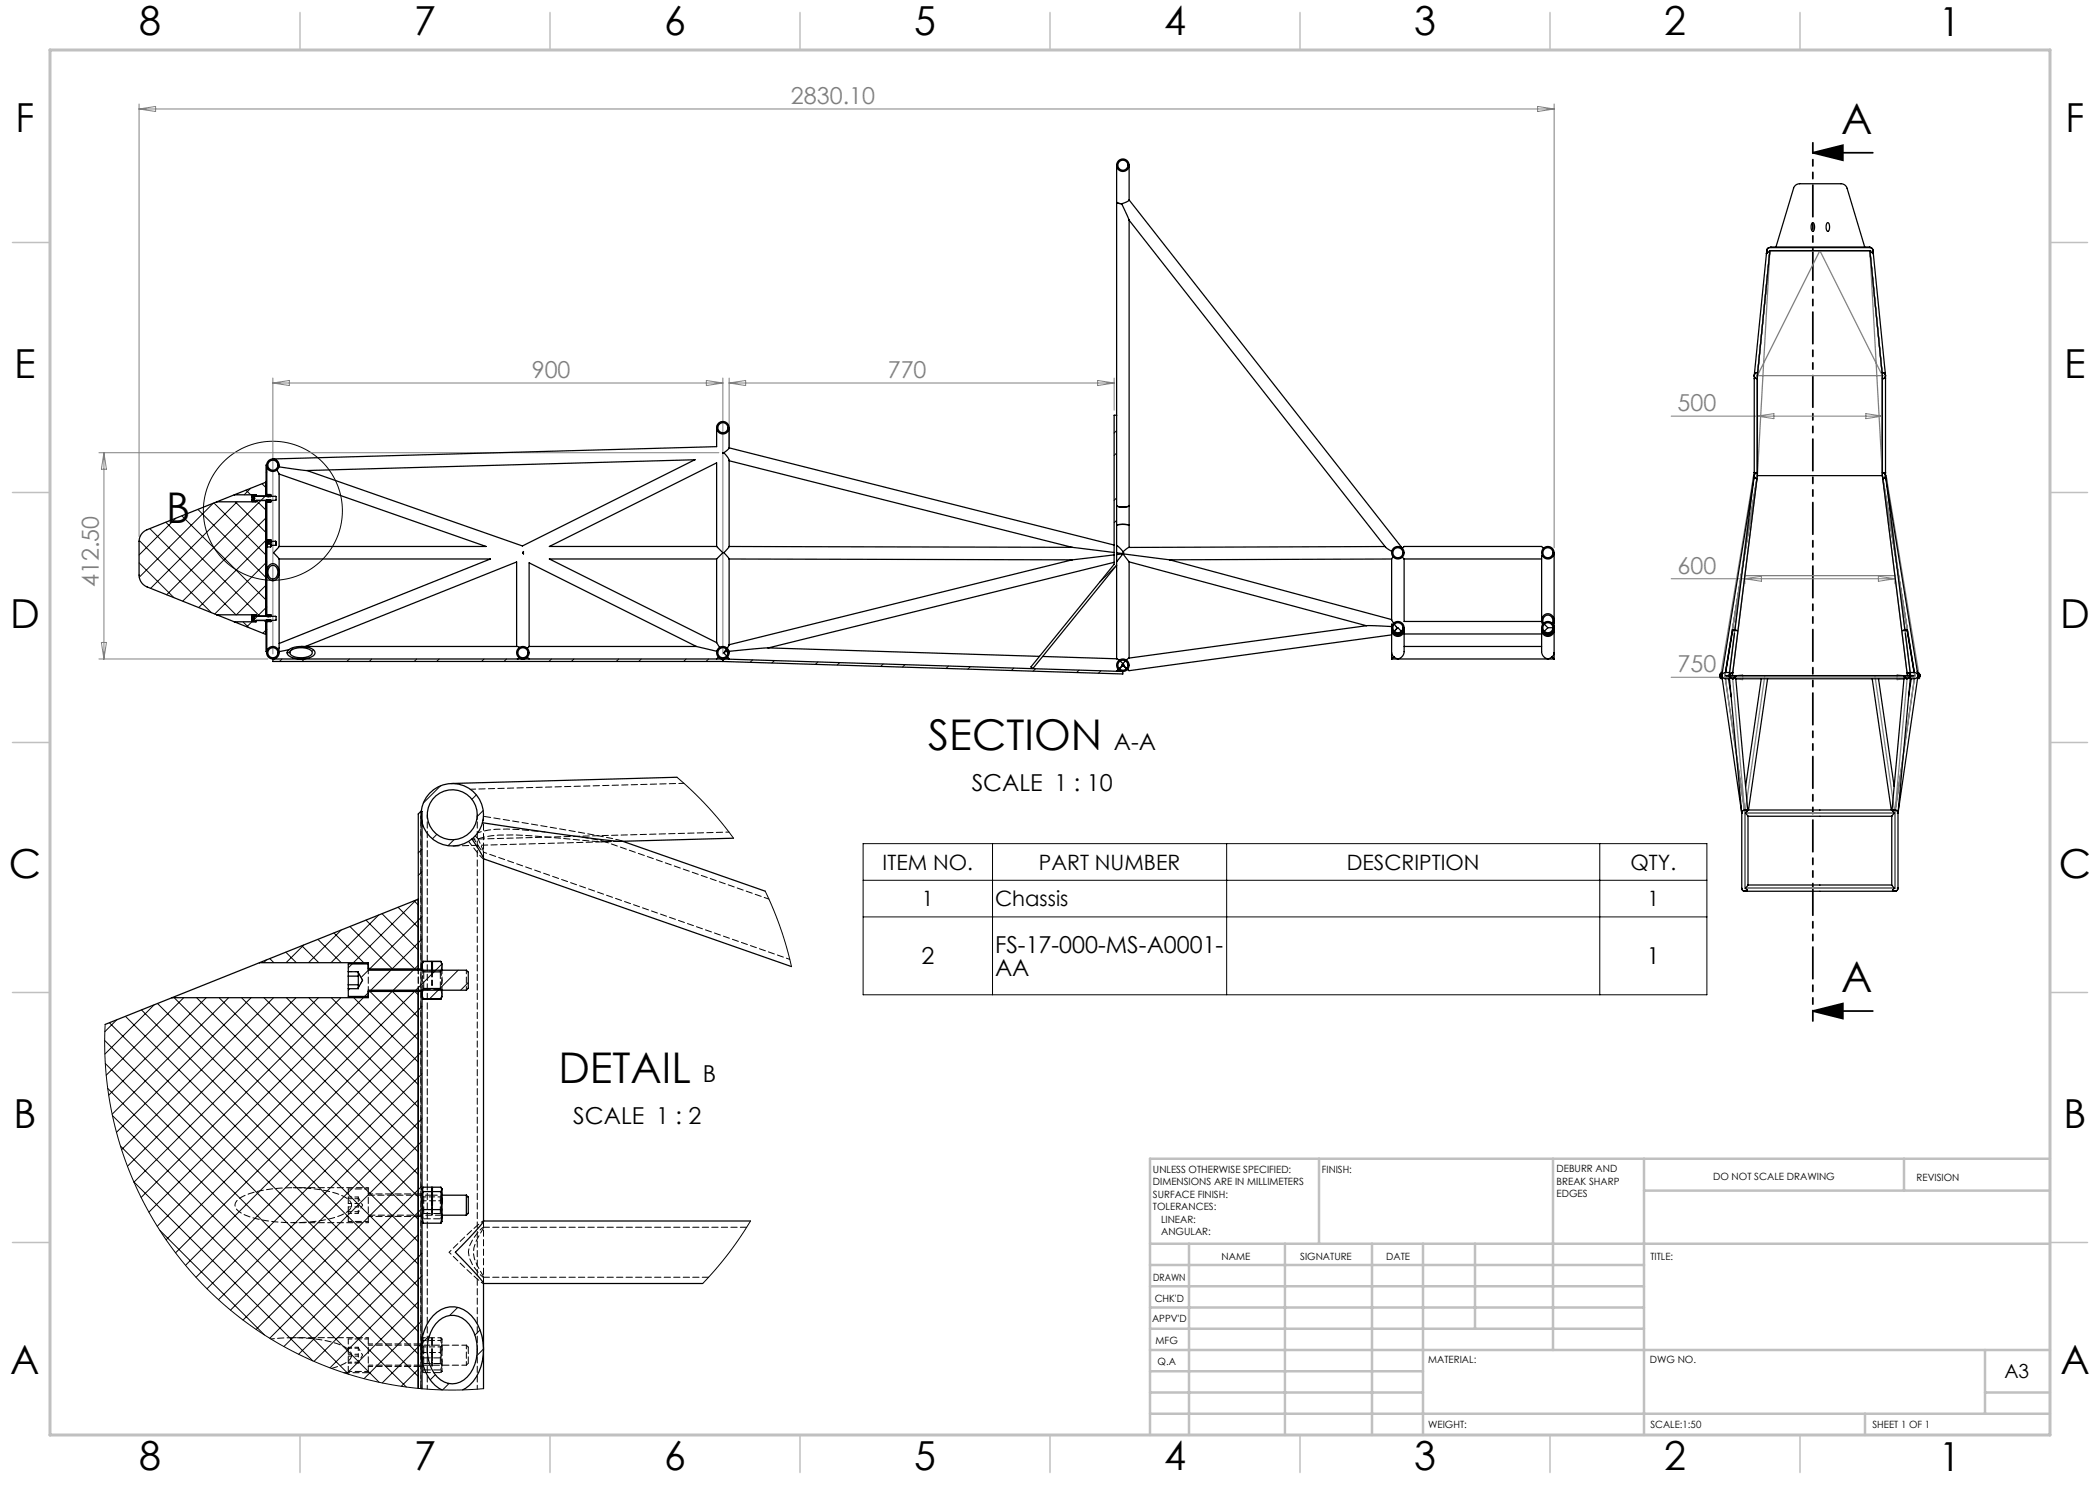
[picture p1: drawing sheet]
<svg xmlns="http://www.w3.org/2000/svg" width="420mm" height="297mm" viewBox="0 0 420 297" stroke-linecap="round" stroke-linejoin="round" font-family="sans-serif">
<g fill="none" stroke="#000" stroke-width=".2">
<path d="M49.2 98l.9 1M50.1 97.7l-1.3 1.3M52.4 96.7l.8 .9M53 99.3l-.8 .8M53.4 94.4l-.2 .2M53.4 98.9l-.3 .3M54 93.8l-.2 .2M55.5 92.3l-.1 .1M144.3 84.3l-.9 1M223.3 86.1l-.5 .5M223.3 99.6l-.5 .5M223.3 90.6l-.5 .5"/>
<path d="M27.8 112.6l7 6.9M27.8 108.1l14.5 14.4M30 105.7l17.2 17.3M33.2 104.4l18.7 18.8M35.2 103.6l-7.4 7.4M36.4 103.2l16.8 16.8M39.6 101.9l13.6 13.6M42.7 100.6l-14.8 14.8M42.8 100.6l10.4 10.4M47 100.4l6.2 6.1M47.4 100.4l-17.3 17.3M51.3 100.1l1.9 1.9"/>
<path d="M52.2 100.1l-18.9 18.8M53.2 103.6l-16.7 16.6M53.2 117l-5.9 6M53.4 107.9l-13.7 13.6M53.4 112.4l-10.4 10.4M223.3 113.1l-3.4 3.4M223.3 104.1l-.5 .5M278.9 111.3l-.1 .2M280.5 109.7l-.2 .2M310.8 110.9l-.9 .8M48.6 124.4l1.1 1.1M50.4 124.4l-1 1"/>
<path d="M50.8 124l-.4 .3M51.5 123.3l-.6 .6M52.8 124.1l.4 .4M53.4 125.9l-.8 .7M53.4 121.4l-1.9 1.8M56.4 131.8l-.5 .5M58.7 129.5l-1.2 1.2M60.9 131.8l-.5 .5M61.3 131.4l-.4 .4M62.7 130l-.3 .3M69.9 131.8l-.5 .5M74.4 131.8l-.5 .5"/>
<path d="M83.3 131.8l-.5 .5M87.8 131.8l-.5 .5M96.8 131.8l-.5 .5M101.3 131.8l-.5 .5M110.3 131.8l-.5 .5M114.8 131.8l-.5 .5M123.8 131.8l-.5 .5M128.2 131.8l-.5 .5M137.2 131.8l-.5 .5M141.7 131.8l-.5 .5M144.1 129.4l-.7 .7M150.5 132l-.5 .5"/>
<path d="M154.9 132.1l-.5 .5M163.6 132.4l-.5 .5M167.9 132.5l-.5 .5M176.6 132.8l-.4 .5M181 132.9l-.5 .5M189.7 133.2l-.5 .5M194.1 133.3l-.5 .5M202.8 133.6l-.5 .5M207.1 133.8l-.5 .4M215.8 134l-.5 .5M220.2 134.2l-.5 .4M278.8 125l-.5 .4"/>
<path d="M279.4 124.3l-.4 .4M308.9 126.3l-.4 .4M310.8 124.3l-.5 .6M88.1 157.2l-3.4 3.4M95.3 159l-.9 .9M135.4 155.4l3.2 2.9 2.8 2.9 2.7 3.1 2.6 3.3M84.4 169.8l-.7 .8M84.4 174.3l-.7 .8M87.4 166.9l-.9 .9M90.8 167.9l-1.2 1.2M96.6 162.1l-1.2 1.2M153 178.2l1.6 3.6 1.5 3.7 1.2 4 1 3.8"/>
<path d="M172.6 168.7h168.8v30.3h-168.8zM172.6 176.1h168.8M198.5 168.7v30.3M245.3 168.7v30.3M320 168.7v30.3M34.8 199.5l48.9 48.9M36.8 199.5l-15.6 15.5M39.3 199.5l44.4 44.4M41.2 199.5l-19.5 19.5M43.8 199.5l39.9 39.9M45.7 199.5l-23.3 23.3M48.3 199.5l35.4 35.4"/>
<path d="M50.2 199.5l-26.9 27M52.8 199.5l30.9 30.9M53.3 192l-.6 .5M54 191.7l.8 .8M54.7 199.5l-30.4 30.4M57.2 190.4l2.1 2.1M57.3 199.5l26.4 26.4M59.2 199.5l-33.7 33.7M60.4 189.2l3.4 3.3M60.8 189l-3.6 3.5M61.8 199.5l21.9 21.9M63.6 187.9l4.6 4.6"/>
<path d="M63.7 199.5l-36.9 36.9M66.3 199.5l17.4 17.4M66.8 186.6l5.9 5.9M68.2 199.5l-40 40M68.2 186l-6.5 6.5M70 197.7l-.3 .4M70 185.3l8.5 8.5M70.4 192.8l-.7 .8M70.8 199.5l12.9 12.9M72.7 199.5l-42.9 42.9M73.2 184l9.8 9.8M73.7 193.5l.3 .3"/>
<path d="M73.7 194l-1.5 1.5M73.9 198.3l-1 1M74 198.3l9.7 9.7M75.7 183l-9.5 9.5M76.4 182.7l7.3 7.3M78.2 194l-4 4M78.4 198.3l-47 47M78.5 198.3l5.2 5.2M79.6 181.5l4.1 4M82.7 194l-4 4M82.8 180.2l.9 .8M82.9 198.3l-49.7 49.7"/>
<path d="M83 198.3l.7 .7M83.2 180l-12.5 12.5M83.7 193l-.8 .8M84.4 183.3l-10.5 10.5M84.4 187.8l-6 6M88.4 192.8l-5.2 5.2M91.6 194l-5.7 5.8M93.7 196.5l-1.6 1.5M172.6 183.4h168.8M20.9 208.1l62.8 62.7M21 204.9v7.3l.8 7.3 .7 3.7 .9 3.7 1.1 3.5 1.3 3.6 1.5 3.5 1.6 3.3 3.8 6.4 4.4 5.9 2.6 2.9 2.5 2.6 2.8 2.5 2.9 2.4 6.1 4.2 6.4 3.5 3.3 1.4 3.7 1.5 7.1 2.1 7.3 1.3 3.8 .3 3.7 .2 7.4-.3M21.1 212.7l62.6 62.6"/>
<path d="M21.5 217.7l59.8 59.7M21.9 204.5l61.8 61.8M23.3 204l-2.3 2.3M25.1 203.3l58.6 58.5M28.3 202l55.4 55.3M30.8 201l-9.8 9.8M31.5 200.7l52.2 52.2M83.7 206.5l-46.6 46.6M83.7 220l-40 39.9M84.4 210.3l-45.2 45.2M84.4 201.3l-49.3 49.3M84.4 214.7l-43 43.1"/>
<path d="M22.5 223.1l53.3 53.4M24.1 229.2l45.6 45.7M26.8 236.4l35.8 35.8M83.7 233.5l-32.5 32.4M84.4 223.7l-38.3 38.3M84.4 237.2l-30.5 30.5M84.4 228.2l-35.8 35.8M32 246.1l20.9 20.9M83.7 246.9l-24 24M84.4 250.7l-21.6 21.6M84.4 241.7l-27.6 27.6M84.4 255.2l-18.4 18.4"/>
<path d="M150.1 244.2l-2.1 3.3-2.3 3.2-2.5 3.1-2.7 2.9M83.7 260.4l-14.4 14.3M83.7 273.9l-3.4 3.4M84.4 277.6l-.1 .1M84.4 264.1l-11.6 11.6M85.9 267.2l-9.5 9.4M87.1 275l-1.1 1M89.8 276.7l-1.3 1.3M91.6 261.5l-1.7 1.6M96 266l-1 1M96.7 269.8l-1.3 1.3"/>
<circle cx="54.6" cy="102.2" r="13.9"/>
</g>
<path d="M362.6 30.6h12M362.6 30.6l6-1.5v3zM362.6 202.2h12M362.6 202.2l6-1.5v3z" fill="none" stroke="#000" stroke-width=".35"/>
<path d="M362.6 28.6v175.6" fill="none" stroke="#000" stroke-width=".35" stroke-dasharray="6.3 1.3 1.3 1.3 1.3 1.3" stroke-dashoffset="4.2"/>
<path d="M410 231.8v55.2h-187.2" fill="none" stroke="#c0c0c0" stroke-width=".2"/>
<g fill="none" stroke="#c0c0c0" stroke-width=".5">
<path d="M263.8 231.8v17M310.6 231.8v38.2M328.8 231.8v55.2M328.8 238.1h81.2M380.8 231.8v6.3M410 231.8h-180v55.2M230 248.8h180M230 257.3h98.8M230 253h98.8M237.8 248.8v38.2M257 248.8v38.2M274.4 248.8v38.2"/>
<path d="M284.6 248.8v38.2M295 248.8v17M230 265.8h98.8M230 261.5h98.8M230 278.5h54.6M230 274.3h54.6M230 270h180M397 278.5h13M397 270v12.8M230 282.8h180M373 282.8v4.2"/>
</g>
<g fill="none" stroke="#c0c0c0" stroke-width=".3">
<path d="M60 2.5v7.5M110 2.5v7.5M160 2.5v7.5M210 2.5v7.5M260 2.5v7.5M310 2.5v7.5M360 2.5v7.5M2.5 48.5h7.5M410 48.5h7.5M2.5 98.5h7.5M410 98.5h7.5M2.5 148.5h7.5"/>
<path d="M410 148.5h7.5M2.5 198.5h7.5M410 198.5h7.5M2.5 248.5h7.5M410 248.5h7.5M60 287v7.5M110 287v7.5M160 287v7.5M210 287v7.5M260 287v7.5M310 287v7.5M360 287v7.5"/>
</g>
<path d="M10 10h400v277h-400z" fill="none" stroke="#c0c0c0" stroke-width=".6"/>
<g fill="none" stroke="#808080" stroke-width=".2">
<path d="M27.8 20.8v86.5M27.8 21.8h283M27.8 21.8l3.3-.5v1zM307.5 21.3l3.3 .5-3.3 .5zM310.8 20.8v88.7M54.6 76.6h90M54.6 75.6v55.2M54.6 76.6l3.3-.5v1zM141.3 76.1l3.3 .5-3.3 .5zM144.6 75.6v55.2M145.8 75.6v13.9M145.8 76.6h77"/>
<path d="M145.8 76.6l3.3-.5v1zM219.5 76.1l3.3 .5-3.3 .5zM222.8 75.6v6.4M351.5 76.1v8.1M376.5 76.1v8.1M19.8 90.5h124M20.8 90.5v41.3M20.8 90.5l.5 3.3h-1zM334.2 83.2h42.3M351.5 83.2l3.3-.5v1zM373.2 82.7l3.3 .5-3.3 .5zM334.2 115.8h44.8"/>
<path d="M349 116.1v.7M349 115.8l3.3-.6v1.1zM375.7 115.2l3.3 .6-3.3 .5zM379 116.1v.7M19.8 131.8h33.8M20.3 128.5h1l-.5 3.3zM334.2 135.4h48.5M345.2 136.1v.3M345.2 135.4l3.3-.5v1.1zM379.4 134.9l3.3 .5-3.3 .6zM382.7 136.1v.3"/>
</g>
<g fill="none" stroke="#808080" stroke-width=".25">
<path d="M354 50.1h20M354 50.1l-2.5 25M354 50.1l-2.5 45M354 50.1h.1M374 50.1h.1M374 50.1l2.5 25M374 50.1l2.5 45M351.5 75.1v20M351.5 75.1h25M351.5 75.1l12.5-25 12.5 25M351.5 75.1h.1M376.5 75.1v20"/>
<path d="M376.5 75.1h.1M351.5 95.1l-5 40 2.5 27.5M351.5 95.1l-6.5 40 4 27.5M376.5 95.1l5 40-2.5 27.5M376.5 95.1l6.5 40-4 27.5M349 115.1h30M344 135.8l6.7-40.7-5 40.7M353 135.1l-4 27.5M375 135.1l4 27.5M382.2 135.8l-5-40.7 6.7 40.7M349 162.6h.1M349 177.6h.1"/>
<path d="M349 162.6v15M349 162.6h30M349 177.6h30M379 162.6v15M379 177.6h.1M379 162.6h.1"/>
</g>
<path d="M362.6 30.6l6-1.5v3zM362.6 202.2l6-1.5v3z" fill="#000"/>
<g fill="none" stroke="#000" stroke-width=".25">
<path d="M223.3 33v7.4M225.8 33v7M225.8 40l54.4 69.3M223.3 40.4l.3 .2 .7 .1M223.3 40.4v91.4M224.3 40.7l1.5 3.3 51.3 65.4 1.3 .9M225.8 40l-.5 .4-1 .3M225.8 44v57.1M353.3 50.8l-2.4 23.7M353.4 50.1l-.1 .7M353.4 50.4l-.1 .3M353.5 50.5a.62 .62 0 0 1-.1-.6 .62 .62 0 0 1 .6-.4h20a.63 .63 0 0 1 .5 .4 .63 .63 0 0 1-.1 .6"/>
<path d="M354 50.1l-.7 .7M354 50.1l-2.5 25v20M354 50.1h20M354.1 49.5h.1M354.1 49.5h20M355.2 49.4l3.5-11.7a1.27 1.27 0 0 1 1.2-1h8.3a1.27 1.27 0 0 1 1.2 1l3.6 11.7M362.4 44.6h.1a.97 .97 0 0 1 .3 1.4l-.1 .2a.97 .97 0 0 1-.4-1.4zM365.4 44.6h.1a.97 .97 0 0 1 .3 1.4l-.1 .2a.97 .97 0 0 1-.4-1.4zM373.9 49.5h.2M374 50.1l.7 .6-.2-.3M374 50.1l2.5 25v20M374.1 49.5h.1"/>
<path d="M374.6 50.1l2.5 25M350.9 75.1l.2 .5 .4 .2-.5-.2M350.9 75.1l.1 .5M350.9 75.1v20l-3.9 30.8M350.9 74.5l.2 .2M350.9 74.5v.6M351 75.6l-.1 .2M351.1 74.7l-.2 .4M351.5 74.5l-.4 .2-.2 .4M351.5 74.5l-.4 .2M376.4 74.5l.5 .2M376.5 74.5a.63 .63 0 0 1 .6 .6 .63 .63 0 0 1-.6 .7l.4-.2"/>
<path d="M376.9 74.7l.2 .4M376.9 75.6l.2 .2M377 74.5l-.1 .2M377.1 75.1l-.2 .5M377.1 75.1v20l.1 .6M46.9 99h4.3v.3h3.9l.1 .7-4 .1v.3h-7.8M46.9 99l-3.5 1.4M50.4 99.3l.4 .1M50.4 99.8h.4M50.4 99.5h.4M50.8 99.4l.2 .3-.2 .3M50.8 99.4v.6"/>
<path d="M50.8 100h-.4M51.2 99h-.8v1.3h.8M51.2 99.2h2.2M53.2 96.4l-6.3 2.6M53.4 98.9v.1M53.4 98.9h.7M53.4 98.9h.1M53.7 98.9v.4M53.8 98.9v.4M54.1 98.9h.1M54.1 98.9v.4h-.7l-.1-6.4-.1 6.4M55.4 94l.4 .8"/>
<path d="M55.8 94.8v14.5M55.8 94.8l41.4 14.5h-41.4M139 92l-34.5 17.2-43.1-15.1M139.1 91.9l-77.8 2.2-5.5-.7M143.3 85.5v3.8l-88.8 2.5M144.6 90.5h.2M144.6 90.5v.2v-.2M144.8 90.5a2.81 2.81 0 0 1 1 1.6M145.8 92.1h.1M145.8 92v.1M145.8 89.6l-1 .9M145.8 85.5v4.1"/>
<path d="M145.8 92.1v17.2M145.8 92.2l68.6 17.3M145.8 89.6l77 19.4M223.3 83h-.5v29.9l-16.6 20.5 .4 .3 16.7-20.7M350.9 95h.1M350.9 95l-6.5 40M350.9 94.8v-.3a.25 .25 0 0 0 .2 .2 .25 .25 0 0 0 .2-.2h.2a.63 .63 0 0 0-.6 .6 .63 .63 0 0 0 .5 .6l-.4-.2M376.5 95.1h-25l-5 40h-1.3M376.5 95.1l5 40h1.2M377 94.8l.1-.3a.25 .25 0 0 1-.3 .2 .25 .25 0 0 1-.2-.2h-.1a.63 .63 0 0 1 .6 .6 .63 .63 0 0 1-.5 .6l.4-.2M377.1 95.1l3.9 30.8M377.2 95.7v.1"/>
<path d="M377.2 95.7l6.4 39.3M43.4 100.4l-14 5.5a2.54 2.54 0 0 0-1.6 2.4v6.7a2.54 2.54 0 0 0 1.6 2.4l14 5.6M51.2 100.1h2.2M53.2 100.1v23.2M53.4 100.3v.1M53.4 109.3v.1M53.4 108h.1M53.4 100.4h.7M53.4 100.4h.1M53.4 109.4h.7M53.4 108.8v.6M53.4 108.8h.7"/>
<path d="M53.4 108.1v.7M53.4 108.1h.7M53.7 108.3h.1M53.7 107.9v.8l.1-.8M53.8 113.1a1.2 1.2 0 0 1 1.4-.2 1.2 1.2 0 0 1 .6 1.2 1.42 1.42 0 0 1-.3 1.5 1.42 1.42 0 0 1-1.5 .4 2.07 2.07 0 0 1-.2-2.9zM54 113.3a1.01 1.01 0 0 1 1.2 0 1.01 1.01 0 0 1 .4 1.1 1.07 1.07 0 0 1-.4 1.1 1.07 1.07 0 0 1-1.1 .2 1.65 1.65 0 0 1-.1-2.4zM54.1 108.8l.1 .3M54.1 108.1l.1 .4M54.1 100.4h.1M54.2 108h.1M54.2 100.3l-.1-.3-.7 .1v23.2h.7l.1-.3M54.2 100.3l-.1 .1"/>
<path d="M54.2 108.5v.6M54.2 108v.5M54.2 109.1l-.1 .3M54.2 109.1h.9M54.2 108.3h.9M54.2 108.5l-.1 .3M54.2 108l-.8-.1v.2M54.2 108l-.1 .1M55.1 108.3v.8M55.1 108.3h.1M55.2 108.3l-.1 .8M55.2 108.3h.1"/>
<path d="M55.8 111.8l-.1 18.3M55.8 109.3l-1.1 1.2 1.1 1.3M55.8 111.8h42.3l-42.3 16.9M103.3 112.4v16.9M103.3 112.4l-42.2 16.9M104.6 110.5l.1 .3v-.1M104.6 110.5h.1M104.6 110.5v.1M104.6 110.4v.1M104.7 110.6l-.1 .1M104.7 110.4v-.1l-.1 .2M109.9 109.3l33.4-16.7v16.7z"/>
<path d="M143.3 109.3l1.3 1.2-1.3 1.3M143.3 111.8v16.7M143.3 111.8h-33.4l33.4 16.7M145.8 109.3l-1 1.2 1 1.3M145.8 111.8v17.2M145.8 109.3l68.6 .2M214.4 109.5l8.4 1M214.4 112l-68.6 16.9M222.8 111l-8.4 1-68.6-.2M222.8 112.5l-69.1 17.1M223.3 101.1a2.55 2.55 0 0 0 2.5 0 2.54 2.54 0 0 1-2.5 0zM223.3 110.6l1.3 .1-.1 .1"/>
<path d="M223.3 109.1l.5 .4 .8 .9M223.3 112.3h.1M223.3 105l1.3-.1 1.2 .1-1.1-.1zM224.6 110.8l1.2 1.6M224.6 110.8l9.3 1.2M224.6 110.8l.1 .1M224.6 110.8l-1.3 .1M224.6 110.8l-1.3 1.5M225.8 101.1v3.9M225.8 105v4.5M225.8 112.4v19.2M225.8 112.4l47.5 12.7"/>
<path d="M233.9 112l44.4 11.9M277 109.3l-51.2 .2-1.2 .9 .2 .2M278.3 111.8v12.1l.4 .7M278.3 111.8l-44.4 .2M278.6 111.4l-.3 .4M280.1 109.4l.1-.1-.1 .1M280.5 109.7l.3-.4h27.5l.4 .4M280.5 111.4l.3 .4M280.8 111.8v12.5h27.5M280.8 111.8h27.5M308.3 111.1v13.2M310.8 110.5v21.3"/>
<path d="M43.4 123h7.8v.3h4l-.1 .8h-3.9v.3h-4.3M43.4 123l3.5 1.4M46.9 124.4l6.3 2.5M50.4 123.4h.4M50.4 123.9h.4M50.4 123.6h.4M50.8 123.4l.2 .3-.2 .3M50.8 123.4v.6M50.8 123.4h.1M50.8 124h.1M51.2 123h-.8v1.3h.8M51.2 123.2h2.2"/>
<path d="M51.2 124.1h2.2M53.2 124.1v6.2l.2 .1M53.4 124.3h.1M53.4 123h.8M53.4 124.3h.8M53.4 123h.1M53.7 123v.3M53.8 123v.3M54.2 123h.1M54.2 124.3l-.1-.3-.7 .1-.1 6.4M54.2 124.3h.1M54.6 131.8h90v.5h-90z"/>
<path d="M57.7 130a4.7 4.7 0 0 1 5.2 .1 .86 .86 0 0 1-.7 1.3 4.8 4.8 0 0 1-4.6-.4l-.2-.5zM57.7 130l-1.9 .3M58.1 130.2a3.6 3.6 0 0 1 4.3 .1 .91 .91 0 0 1-1 1.1 3.2 3.2 0 0 1-3.4-.7zM60.2 129.3h43.3l.4 .2M103.9 131.6l-.4 .2M105.5 131.4l.3 .4M105.8 129.3l-.3 .4M105.8 129.3h33.5M105.8 129.3v-16.7l33.5 16.7M139.3 129.3l4.1 1M143.3 128.5l.6 1M143.7 131.4l-.4 .4"/>
<path d="M144.6 131.8l80 2.5v.5l-80-2.5zM145.3 129.9l-.4 .5 .6-.1M145.4 129.9l-.7 .6 .6 .7M145.5 131.4l.3 .4-.4-.3M145.8 130.3l7.8-.7 54.3 1.7M145.8 129l-.4 .6M208.5 131.3l14.9 .5M223.4 131.8l.4 .2M223.7 133.9l-.4 .4 .4-.4M224 132.2l.7 .7M224.4 132.9h.3M224.4 132.9l.9 .8"/>
<path d="M224.7 133.2l.6 .5M224.7 132.9l-.8 .8 .2-.2a.57 .57 0 0 1 .7-.3h-.4M225.1 132.2l-.7 .7M225.5 133.8l.3 .3-.3-.2M278.3 130.5l.2 .6 .3 .3M278.3 125.3l-4.9-.2-47.6 6.5-.5 .4M278.3 124.8v7M278.3 131.8h32.5M278.3 127l-52.5 7.1M278.3 125.8l.1 .1a1.19 1.19 0 0 0 .8 1 1.19 1.19 0 0 0 1.2-.4l.4-.7a1.25 1.25 0 0 1-1.2 1.5 1.25 1.25 0 0 1-1.3-1.5zM278.8 131.4l-.5 .4M278.9 124.8l.6 .7-.6 .7 .7-.7 .7 .8"/>
<path d="M280.8 126v4.3a1.31 1.31 0 0 1-1.7 1.3l-.3-.2M280.8 129.3h27.5M280.8 126.8h27.5M308.3 126v4.3a1.31 1.31 0 0 0 1.7 1.3l.4-.2M308.3 124.3h.1M308.3 125.8l.1 .1a1.19 1.19 0 0 0 .8 1 1.19 1.19 0 0 0 1.2-.4l.4-.7a1.25 1.25 0 0 1-1.2 1.5 1.25 1.25 0 0 1-1.3-1.5zM308.7 124.7h.1M308.8 123a1.31 1.31 0 0 1 1.7 .2 1.31 1.31 0 0 1 .1 1.7l-.1-.2a1.11 1.11 0 0 0-.2-1.3 1.11 1.11 0 0 0-1.4 0 1.5 1.5 0 0 0-.3 1.3l-.1 .2a1.51 1.51 0 0 1 .3-1.9zM308.9 124.8l.7 .7M309.6 125.5h1M309.6 125.5l-.7 .8M310.4 131.4l.4 .4"/>
<path d="M310.8 130.5l-.1 .6-.3 .3M344.4 135h.1M344.5 134.5a.63 .63 0 0 0-.5 .6 .63 .63 0 0 0 .4 .6M344.5 134.5a.63 .63 0 0 0-.6 .6 .63 .63 0 0 0 .5 .6M344.5 134.3h.1M344.5 134.3v.1M345.2 135.1h37.5M345.7 135.8l.5 3.5M345.9 135.1v.1M345.9 135.2l2.5 27.4M345.9 135v.1M345.9 135.8l-1.1-.1-.4-.5 4 27.5"/>
<path d="M345.9 134.5h-1l-.5 .5M346 135.1a.5 .5 0 0 0 .5 .5 .5 .5 0 0 0 .5-.5M346.5 125.9l-1.4 8.4M346.5 125.9v.2M346.5 125.9h.7M346.5 134.5l-.4 .2-.2 .3M346.5 126.1l-1.4 8.4M346.5 126.1h1M346.5 134.6l-.3 .1-.2 .4M346.9 126.6l-1 8.4M346.9 135.6l.3 .2M347 135.5l-.5 .3"/>
<path d="M347.1 135.1l-.2 .5-.4 .2M347.1 135.1a.62 .62 0 0 1-.6 .7 .62 .62 0 0 1-.6-.6M347.1 135.1v.2M347.1 135.1v.1M347.2 135.8h33.6M347.2 135.8l2.3 26.2M347.2 135.1l-.3 .5M352.3 135.8l-3.2 21.5M353.5 135.8l-3.8 26.2M374.4 135.8l3.9 26.2M375.7 135.8l3.1 21.5M380.5 126.1h.9"/>
<path d="M380.8 125.9h.7M380.8 135.1l.2 .5M380.8 135.8l-2.4 26.2M380.8 135.1l.1 .1M380.8 135.1v.2M380.8 135.1a.62 .62 0 0 0 .6 .7 .62 .62 0 0 0 .7-.6M380.9 135.1l.1 .5 .4 .2-.5-.3M381 135.1a.5 .5 0 0 0 .5 .5 .5 .5 0 0 0 .5-.5M381 135.6l-.2 .2M381 126.6l1.1 8.4M381.4 134.6l.4 .1 .2 .4M381.4 126.1l1.4 8.4"/>
<path d="M381.4 134.5l.4 .2 .3 .3M381.5 125.9l1.3 8.4M381.5 125.9l-.1 .2M382 134.5h1.1l.5 .5M382.1 135v.1M382.1 135.2l-2.5 27.5M382.1 135.1v.1M382.2 135.8l-.5 3.5M383.5 134.3v.1M383.5 134.5a.63 .63 0 0 1 .5 .6 .63 .63 0 0 1-.5 .6M383.6 135.2l-.5 .5-1.1 .1M383.6 135.2h.1"/>
<path d="M383.6 135h.1M383.6 135.2l-3.9 26.8M135.4 155.4l-45.1 1.3M83.7 179.8l-31.8 12.7M94.4 167.8l2.3 3.9v72.5l-1.7 2.2-3.9 4.1 3.9 4 1.7 2.1v21.1M96.5 164.6a426.6 426.6 0 0 0 27.6 3.7l22.6-.7M96.7 171.8l61.6 21.5M124.5 168.3l28.5 9.9M348.4 177.6l.2 .5 .4 .2M348.4 177.6a.63 .63 0 0 0 .4 .6 .63 .63 0 0 0 .6-.2M348.4 162.6v15M349 162h.1a.23 .23 0 0 1 .3 .1 .23 .23 0 0 1-.1 .3l-.2 .2 .5 .6"/>
<path d="M349 162l-.4 .2-.2 .4M349 178.3h30M349 162h30M349.5 178l-.5 .3M349.5 162.2a.63 .63 0 0 0-.7-.2 .63 .63 0 0 0-.4 .6M349.6 177l-.1 .2a.42 .42 0 0 0-.3 .4 .42 .42 0 0 0 .3 .4M349.6 163.2v13.8M349.6 177h28.8M349.6 163.3h28.8M378.4 177l.1 .2a.42 .42 0 0 1 .3 .4 .42 .42 0 0 1-.3 .4M378.4 163.2v13.8M378.5 162.2a.63 .63 0 0 1 .7-.2 .63 .63 0 0 1 .4 .6"/>
<path d="M378.5 178l.5 .3M379 162l.4 .2 .2 .4M379 162h-.1a.26 .26 0 0 0-.3 .2 .26 .26 0 0 0 .2 .3l.1 .1-.5 .6M379.6 177.6a.62 .62 0 0 1-.4 .6 .62 .62 0 0 1-.7-.2M379.6 177.6l-.2 .5-.4 .2M379.6 162.6v15M379.7 162v.1M34.4 199.5l-13.4 5.4M51.9 192.5h21.8v1.5h19.6l.4 .4v3.3l-.4 .3h-19.6v1.5h-39.3M51.9 192.5l-17.5 7M69.7 194.3h2v.2M69.7 197h2"/>
<path d="M69.7 195.2h2M71.7 194.5l.8 1.5-.8 1.5M71.7 194.5v3M71.7 197.5v.2h-2M73.7 192.8h-4v6.5h4M73.7 193.8h10.7M73.7 198.3h10.7M83.7 198v79.7M84.4 199.3l.2 .5M84.6 192.3h1.7v2.1h-1.6l-.3-.4v-31.7h-.2l-.5 .5v31.2M84.6 192.3l-.2 .5M84.6 199.8h3.6"/>
<path d="M84.6 199.8h.1M84.6 192.3v.1M84.6 192.3h.1M86.5 192.3h1.7l.2 .5v1.2l-.3 .4h-1.6zM88.2 192.3h.1M88.4 199.3v-1.3l-.3-.3h-3.4l-.3 .3v79.7M88.4 199.3l-.2 .5M84.5 237.7l-.1 .1M84.6 238.3l-.2 1.8 .2 1.8M84.6 238.3h1.7M86.3 239h.2M86.5 238.3h1.7"/>
<path d="M88.2 238.3l.2 1.8M88.4 237.7v.2M88.4 237.9v2.2M88.4 239h4.9M88.4 237.9l-.2-.5h-1.7v3.7h-.2v-3.7h-1.7l-.2 .5 .2 .4M88.4 237.9l-.2 .4M93.3 239v4M93.3 239l.4 .4v3.3l-.4 .3M84.4 244.3l.1 .1M84.5 244.4l.1 .2M84.6 244.6h3.6M84.6 241.9l-.2 1.4 .2 1.3"/>
<path d="M84.6 241.9h3.6M88.2 241.9l.2 1.4M88.3 244.4l-.1 .2M88.4 240.1v3.2M88.4 243.3v1.1M88.4 243h4.9M88.4 243.3l-.2 1.3M88.4 240.1l-.2 1.8M96.7 244.2h53.4M96.7 256.7h43.8M87.8 264.1a4 4 0 0 1 6 .7 8.6 8.6 0 0 1-.3 10.6 4.1 4.1 0 0 1-6.7-.7 8.5 8.5 0 0 1 1-10.6zM88.4 278a8.4 8.4 0 0 1-4.2-7.1 9.7 9.7 0 0 1 3.2-8.5 5.1 5.1 0 0 1 7.6 1.6 10.7 10.7 0 0 1-1.1 13.1l-1.4 .9"/>
<circle cx="224.6" cy="33" r="1.25"/>
<circle cx="224.6" cy="33" r="1"/>
<circle cx="54.6" cy="93" r="1"/>
<circle cx="54.6" cy="93" r="1.25"/>
<circle cx="144.6" cy="85.5" r="1"/>
<circle cx="144.6" cy="85.5" r="1.25"/>
<circle cx="279.6" cy="110.5" r="1"/>
<circle cx="279.6" cy="110.5" r="1.25"/>
<circle cx="309.6" cy="110.5" r="1.25"/>
<circle cx="309.6" cy="110.5" r="1"/>
<circle cx="54.6" cy="130.5" r="1"/>
<circle cx="54.6" cy="130.5" r="1.25"/>
<circle cx="104.6" cy="130.5" r="1"/>
<circle cx="104.6" cy="130.5" r="1.25"/>
<circle cx="144.6" cy="130.5" r="1"/>
<circle cx="144.6" cy="130.5" r="1.25"/>
<circle cx="224.6" cy="133" r="1.25"/>
<circle cx="224.6" cy="133" r="1"/>
<circle cx="279.6" cy="125.5" r="1"/>
<circle cx="279.6" cy="125.5" r="1.25"/>
<circle cx="309.6" cy="125.5" r="1.25"/>
<circle cx="309.6" cy="125.5" r="1"/>
<circle cx="90.5" cy="163" r="6.2"/>
<circle cx="90.5" cy="163" r="5"/>
</g>
<g fill="none" stroke="#000" stroke-width=".2" stroke-dasharray="1.3 .6" stroke-dashoffset=".5">
<path d="M84.2 163v106.9M85.5 163v106.9M96.6 170.4l61.4 21.5M109 166.4a37.4 37.4 0 0 0-12.6-.1l-.9 .3M73.7 198v-4M83.7 198v-4M83.7 194v4M84.4 198v-4M84.4 198.9l.2 .9M84.4 193.2l.2 1M84.6 192.3l-.2 .9M84.6 197.9l-.2 1"/>
<path d="M88.2 199.8l.2-.9M88.2 194.2l.2-1M88.4 193.2l-.2-.9M88.4 198v-4M88.4 198.9l-.2-1M93.3 194v4M73.7 237.8h-4M69.7 244.3h4M93.7 250.5a8.2 8.2 0 0 0 2.9 4.9M69.7 274.3h4M73.7 267.8h-4M84.2 269.9v7.8"/>
<path d="M85.5 269.9v7.9M86.3 272.5v-1M86.5 271.5v1M93.3 273v-4M95.5 277.8v-7.9M95.5 269.9v-106.9"/>
</g>
<path d="M95.6 167.8a19 19 0 0 1 7.4-.8l17.9 1.3-4.6-.9M84.7 197.7v-3.3M88.1 197.7v-3.3M84.7 239.4v3.3M88.1 239.4v3.3M73.7 243h14.7M84.7 242.7h3.4M96.6 255.4l-.1-.4a10.9 10.9 0 0 1-1.8-4.3 8.3 8.3 0 0 1 1.6-4.4l.3-.8M84.2 277.7v-113.9M84.7 269.4v3.3M84.7 272.7h3.4M88.1 269.4v3.3" fill="none" stroke="#000" stroke-width=".2" stroke-dasharray="1.3 .6" stroke-dashoffset="-.1"/>
<g fill="none" stroke="#000" stroke-width=".2" stroke-dasharray="1.3 .6">
<path d="M96.6 171.7l.1 .1M124.5 168.3l-.3-.2M71.7 194.3h.1M86.5 197h-.2M71.7 239.7v-.3M73.7 237.5v7M84.7 239.4l-.3-.4M86.3 239h-12.6M88.4 239l-.3 .4M84.4 244.2l.1 .2M84.4 243l.3-.3M86.3 241.6v-.5"/>
<path d="M86.3 241.6h.2M86.3 242.9v-.5M86.3 242.9h.2M86.5 241.1v.5M86.5 242.4h-.2M86.5 242.4v.5M88.1 242.7l.3 .3M88.3 244.4l.1-.2M96.6 255.5h45.1M96.7 256.7h.1M96.7 244.2h.1M149.3 245.5h-52.7"/>
<path d="M66.3 273.7h.1a5.7 5.7 0 0 0 3.8-2.2l.1-.5M71.7 269.6v-.1M73.7 267.5v7M84.4 274.3l.2 .2M84.4 273l.3-.3M84.6 268.1l-.2-.3M84.6 274l-.2 .3M84.7 269.4l-.3-.4M86.3 267.6v.5M86.3 271.5h.2M86.3 273.2h.2M86.5 270.8h-.2"/>
<path d="M86.5 267.6v.5M86.5 272.5h-.2M88.1 272.7l.3 .3M88.2 274.5l.2-.2M88.2 267.6l.2 .2M88.4 273v-3.2M88.4 267.8l-.2 .3M88.4 274.3l-.2-.3M88.4 269l-.3 .4M93.3 269h.1M93.3 273l.4-.3M93.7 269.4h.1"/>
<path d="M93.7 272.7v-3.3M93.7 269.4l-.4-.4"/>
</g>
<path d="M94.7 167.5l1.2 2.1 .7 .8v-.5l-1-2.1M153.8 179.8l-33.1-11.6M86.3 197v-2.6M86.5 194.4v2.6M86.3 268.1v2.7M86.5 270.8v-2.7" fill="none" stroke="#000" stroke-width=".2" stroke-dasharray="1.3 .6" stroke-dashoffset=".3"/>
<g fill="none" stroke="#000" stroke-width=".2" stroke-dasharray="1.3 .6" stroke-dashoffset=".9">
<path d="M71.7 197.5l.8-1.5M72.5 196l-.8-1.5M84.4 196l.2 1.9M84.6 194.2l-.2 1.8M88.2 197.9l.2-1.9M88.4 196l-.2-1.8M71.7 242.5l.8-1.5M72.5 241l-.8-1.5M84.4 242l.2 1.8M84.6 240.2l-.2 1.8M88.2 243.8l.2-1.8M88.4 242l-.2-1.8"/>
<path d="M71.7 272.5l.8-1.5M72.5 271l-.8-1.5M84.4 269.8l.2-1.7M84.4 272.2l.2 1.8M84.6 271.6l-.2-1.8M84.6 270.5l-.2 1.7M88.2 268.1l.2 1.7M88.2 274l.2-1.8M88.4 269.8l-.2 1.8M88.4 272.2l-.2-1.7"/>
</g>
<path d="M120.6 168.4l3.5-.1M124.1 168.3l.2-.1a217.3 217.3 0 0 0-20.5-3.8l-7.1-1.1M88.2 197.9h-3.6M70.2 241.5a1.41 1.41 0 0 0-.6-1.7 16.7 16.7 0 0 0-8.2-2.2 29.6 29.6 0 0 0-12.3 1.4 2.97 2.97 0 0 0-2.1 2 2.13 2.13 0 0 0 1.3 1.7 26.2 26.2 0 0 0 13.1 1.7 16.7 16.7 0 0 0 8.2-2.1l.6-.8M88.2 243.8h-3.6M88.2 274.5h-3.6M88.2 271.6h-3.6M88.2 274h-3.6" fill="none" stroke="#000" stroke-width=".2" stroke-dasharray="1.3 .6" stroke-dashoffset="-.2"/>
<g fill="none" stroke="#000" stroke-width=".2" stroke-dasharray="1.3 .6" stroke-dashoffset=".8">
<path d="M84.2 163.8v-1.5M86.3 194.2h-1.7M88.2 194.2h-1.7M73.7 237.5h-15M86.3 239.4h-1.6M88.1 239.4h-1.6M58.7 244.5h15M71.7 241.4v-1.7M86.3 240.2h-1.7M88.2 240.2h-1.7M71.7 271.2v-1.6M73.7 267.5h-15"/>
<path d="M84.6 267.6h1.7M86.3 268.1h-1.7M86.3 270.5h-1.7M86.3 269.4h-1.6M86.5 268.1h1.7M86.5 267.6h1.7M88.1 269.4h-1.6M88.2 270.5h-1.7"/>
</g>
<g fill="none" stroke="#000" stroke-width=".2" stroke-dasharray="1.3 .6" stroke-dashoffset=".6">
<path d="M94.4 167.8l51.4-1.4M71.7 194.3h-2M71.7 239.7h-2M71.7 239.4h-2M69.7 240.7h2M71.7 242.7v-1.3M71.7 241.4h-2M71.7 242.3h-2M71.7 242.7h-2M96.5 245.5a7.8 7.8 0 0 0-2.8 5M96.7 245.5v-1.3M96.7 256.7v-1.3"/>
<path d="M69.7 270.9h2M70.3 271a2.13 2.13 0 0 0-1.3-1.6 26.2 26.2 0 0 0-13.1-1.8l-1.7 .2M71.7 271.2h-2M71.7 269.6h-2M71.7 272.4h-2M71.7 272.6h-2M71.7 269.5h-2M88.4 269.8v-2M88.4 274.3v-1.3"/>
</g>
<g fill="none" stroke="#000" stroke-width=".2" stroke-dasharray="1.3 .6" stroke-dashoffset=".7">
<path d="M96.7 171.7v-1.4M84.4 238.8l.2 1.4M84.6 237.4l-.2 1.4M88.4 238.8l-.2-1.4M88.2 240.2l.2-1.4M89.8 250.5l3.5 3.3a12.9 12.9 0 0 0 3.4 2.9M96.7 244.2a25.2 25.2 0 0 0-5.1 4.5l-1.8 1.8M71.7 272.6v-1.4M84.4 273l.2-1.4M84.4 269l.2 1.5M84.6 274.5l-.2-1.5M84.6 267.6l-.2 1.4"/>
<path d="M88.2 271.6l.2 1.4M88.2 270.5l.2-1.5M88.4 273l-.2 1.5M88.4 269l-.2-1.4"/>
</g>
<g fill="none" stroke="#000" stroke-width=".2" stroke-dasharray="1.3 .6" stroke-dashoffset=".4">
<path d="M95 167.2l.6 .6M83.7 238.8h-10M84.4 238.8h-.7M73.7 243.3h10M83.7 243.3h.7M86.3 242.4v-.8M86.5 241.6v.8M73.7 273.3h10M73.7 273h19.6M83.7 268.8h-10M83.7 273.3h.7M84.4 268.8h-.7"/>
<path d="M86.3 271.5v-.7M86.3 273.2v-.7M86.5 270.8v.7M86.5 272.5v.7M93.3 269h-19.6"/>
</g>
<path d="M136.8 156.7l-42.7 1.1M93.7 168.3l2.3 2.8 .7 .6M69.7 237.8v6.5M69.7 267.8v6.5" fill="none" stroke="#000" stroke-width=".2" stroke-dasharray="1.3 .6" stroke-dashoffset=".2"/>
<path d="M90.6 169.2l33.5-.9M96.7 171.7v-8.7M96.7 256.7v-12.5M68.8 274.5h4.9" fill="none" stroke="#000" stroke-width=".2" stroke-dasharray="1.3 .6" stroke-dashoffset=".1"/>
<path d="M88.4 239h-1.9" fill="none" stroke="#000" stroke-width=".2" stroke-dasharray="1.3 .6" stroke-dashoffset="1"/>
<g font-size="8.5">
<text x="368.2" y="26.8">A</text>
<text x="33.3" y="104.5">B</text>
<text x="185.7" y="150">SECTION</text>
<text x="368.2" y="198.5">A</text>
<text x="111.7" y="216.5">DETAIL</text>
</g>
<g font-size="8">
<text x="27.8" y="7">8</text>
<text x="82.8" y="7.1">7</text>
<text x="132.8" y="7.1">6</text>
<text x="182.8" y="7.1">5</text>
<text x="232.8" y="7.1">4</text>
<text x="282.8" y="7.1">3</text>
<text x="332.8" y="7.1">2</text>
<text x="387.8" y="7.1">1</text>
<text x="3.1" y="26.3">F</text>
<text x="413.1" y="26.3">F</text>
<text x="2.9" y="75.6">E</text>
<text x="412.9" y="75.6">E</text>
<text x="2" y="125.6">D</text>
<text x="412" y="125.6">D</text>
<text x="1.8" y="175.6">C</text>
<text x="411.8" y="175.6">C</text>
<text x="2.7" y="225.6">B</text>
<text x="412.7" y="225.6">B</text>
<text x="2.1" y="274.8">A</text>
<text x="412.1" y="274.8">A</text>
<text x="27.8" y="294">8</text>
<text x="82.8" y="294.1">7</text>
<text x="132.8" y="294.1">6</text>
<text x="182.8" y="294.1">5</text>
<text x="232.8" y="294.1">4</text>
<text x="282.8" y="294.1">3</text>
<text x="332.8" y="294.1">2</text>
<text x="387.8" y="294.1">1</text>
</g>
<g font-size="4.7" fill="#808080">
<text x="158.2" y="20.8">2830.10</text>
<text x="106.4" y="75.6">900</text>
<text x="177.6" y="75.6">770</text>
<text x="335.5" y="82.2">500</text>
<text x="19.8" y="117.4" transform="rotate(-90 19.8 117.4)">412.50</text>
<text x="335.5" y="114.7">600</text>
<text x="335.5" y="134.4">750</text>
</g>
<g font-size="4.7">
<text x="222.8" y="150">A-A</text>
<text x="194.3" y="158.2">SCALE 1 : 10</text>
<text x="199" y="190.6">FS-17-000-MS-A0001-</text>
<text x="184.3" y="192.9">2</text>
<text x="199" y="195.1">AA</text>
<text x="329.4" y="192.9">1</text>
<text x="140.5" y="216.5">B</text>
<text x="114.6" y="224.7">SCALE 1 : 2</text>
</g>
<g font-size="4.2">
<text x="176.5" y="173.9">ITEM NO.</text>
<text x="207.8" y="173.9">PART NUMBER</text>
<text x="269.4" y="173.9">DESCRIPTION</text>
<text x="326.1" y="173.9">QTY.</text>
<text x="184.4" y="181.3">1</text>
<text x="199" y="181.3">Chassis</text>
<text x="329.5" y="181.3">1</text>
</g>
<text font-size="3.9" x="400.9" y="275.5">A3</text>
<g font-size="2">
<text x="230.6" y="234.6">UNLESS OTHERWISE SPECIFIED:</text>
<text x="230.6" y="237.1">DIMENSIONS ARE IN MILLIMETERS</text>
<text x="230.6" y="239.6">SURFACE FINISH:</text>
<text x="264.4" y="234.6">FINISH:</text>
<text x="311.3" y="234.5">DEBURR AND</text>
<text x="311.3" y="237">BREAK SHARP</text>
<text x="311.3" y="239.5">EDGES</text>
<text x="342.6" y="236">DO NOT SCALE DRAWING</text>
<text x="383.3" y="236.2">REVISION</text>
<text x="230.6" y="242.1">TOLERANCES:</text>
<text x="232.2" y="244.6">LINEAR:</text>
<text x="232.2" y="247.1">ANGULAR:</text>
<text x="244.3" y="252">NAME</text>
<text x="260" y="251.9">SIGNATURE</text>
<text x="277.2" y="251.9">DATE</text>
<text x="330.1" y="251.9">TITLE:</text>
<text x="230.6" y="256.1">DRAWN</text>
<text x="230.9" y="260.3">CHK'D</text>
<text x="230.4" y="264.4">APPV'D</text>
<text x="231.1" y="268.8">MFG</text>
<text x="231.5" y="273">Q.A</text>
<text x="285.6" y="272.5">MATERIAL:</text>
<text x="330" y="272.5">DWG NO.</text>
<text x="285.6" y="285.5">WEIGHT:</text>
<text x="330.1" y="285.6">SCALE:1:50</text>
<text x="374.5" y="285.6">SHEET 1 OF 1</text>
</g>
</svg>
